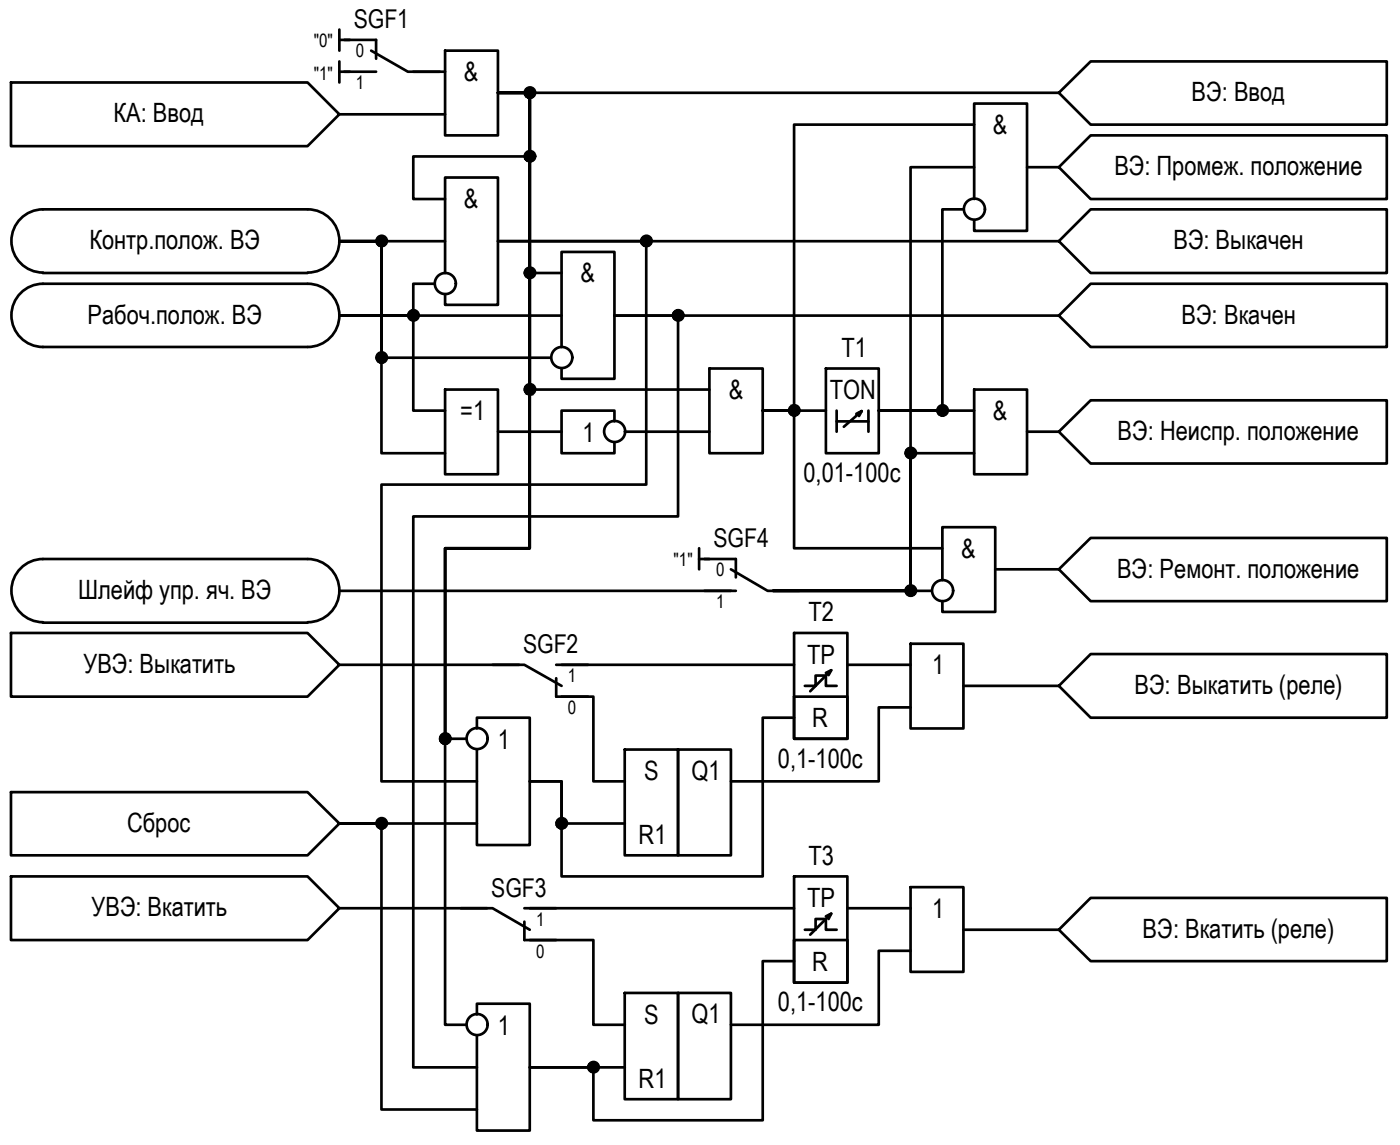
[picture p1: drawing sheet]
<svg xmlns="http://www.w3.org/2000/svg" width="132mm" height="108mm" viewBox="0 0 132 108" stroke-linecap="round" stroke-linejoin="round" font-family="sans-serif">
<!-- layer: 0 -->
<g fill="none" stroke="#000" stroke-width=".25">
<path d="M1 7.8h28.1l3 3-3 3h-28.1zM32.1 2.8v2M32.1 5.8v2M32.1 3.8h.9M32.1 6.8h.9M32.1 10.8h10M39.1 6.8h3M42.1 4.8h5v8h-5zM42.1 18.8h-3v-4h11v-6h-3h3v17h3M91 19.8h-2v19h-6h9.1M92.1 15.8h-6.1v40h-13h13v-13h6.1M92.1 18.8v-9h4.9v12h-4.9v-1"/>
<path d="M92.1 11.8h-17.1v27h-2.9h5.9M97 15.8h3.1M100.1 8.8l3-3h27.9v6h-27.9l-3-3h-53h3v28h16.9M103.1 12.8h27.9v6h-27.9l-3-3zM103.1 19.8h27.9v6h-27.9l-3-3zM1.7 27.9a2.98 2.98 0 0 1 2.3-1.1h25.1a2.98 2.98 0 0 1 3 3 2.98 2.98 0 0 1-3 3h-25a2.98 2.98 0 0 1-2.7-1.7 2.98 2.98 0 0 1 .3-3.2zM4 25.8h25.1M4.1 25.7a2.98 2.98 0 0 1-3-2.9 2.98 2.98 0 0 1 2.9-3h25.1a2.98 2.98 0 0 1 3 3 2.98 2.98 0 0 1-3 2.9M32.1 29.8h7v9h3M32.1 22.8h10M41 26.8h-1.9v3h-7h21M42.1 25.8v-9h5v12h-5v-1"/>
<path d="M42.1 36.8h5v8h-5zM52 33.8h-16v-11h-3.9h3.9v20h6.1M53.1 32.8v-9h5v12h-5v-1M58.1 39.8v-1h-5v4h5v-1M67 34.8h5.1v8h-5.1zM72.1 38.8h2.9v13h14M78 34.8h5v8h-5zM79.1 38.8v2M79.1 39.8h3M80.9 39.1l.5-.3-1.7 1.5M81.4 38.8l-.2 .5M82.1 38.8v2"/>
<path d="M83 38.8h.1M92.1 36.8h4.9v8h-4.9zM100.1 22.8h-53h14v23h-25.1v28h9.1M100.1 29.8h-42h6v19h-25v52h6M103.1 26.8h27.9v6h-27.9l-3-3zM1 59.8h28.1l3 3-3 3h-28.1zM4 58.8h25.1M4.1 58.8a2.98 2.98 0 0 1-3-3 2.98 2.98 0 0 1 2.9-3h25.1a2.98 2.98 0 0 1 3 3 2.98 2.98 0 0 1-3 3M32.1 55.8h37M47.1 40.8h6M59 40.8h8M66.1 51.8v2"/>
<path d="M66.1 52.8h.9M73 55.8h15M75 59.8h5.1v10h-5.1zM89 54.8v-5h5v8h-5v-1M94 53.8h6.1M97 40.8h3.1M100.1 53.8l3-3h27.9v6h-27.9zM100.1 40.8l3-3h27.9v6h-27.9zM1 74.8h28.1l3 3-3 3h-28.1zM32.1 62.8h16.9M44 69.8h-1.9v-18h8v-43h-3h3v43h-8v45h1.9M45.1 68.8v-1h5v12h-5v-9"/>
<path d="M45.1 77.8h-13h3.9v27h9.1M53.1 65.8h3v8h2.9M53.1 62.8h21.9M59 70.8h5.1v10h-5.1zM64.1 70.8h5v10h-5zM75 65.8h5.1v4h-5.1zM75 67.8h-2.9v15h-19v-9h-3h3v4h5.9M76.1 64.8h1v-1h.9v1h1.1M78 63.5l.5-.2-.2 .5M78.5 63.3l-1.9 2M80.1 62.8h5.9M86 60.8h5v8h-5z"/>
<path d="M86 66.8h-3v7h-13.9M91 64.8h9.1M100.1 64.8l3-3h27.9v6h-27.9zM1 82.8h28.1l3 3-3 3h-28.1zM32.1 85.8h13.9M45.1 95.8v-1h5v12h-5v-9M50.1 88.8h6v8h2.9M50.1 85.8h24.9M59 93.8h5.1v10h-5.1zM64.1 93.8h5v10h-5zM75 82.8h5.1v10h-5.1zM75 88.8h5.1v4h-5.1z"/>
<path d="M75 90.8h-2.9v15h-16v-5h-6h8.9M76.1 87.8h1v-1h.9v1h1.1M78 86.5l.5-.2-.2 .5M78.5 86.3l-1.9 2M80.1 85.8h5.9M86 89.8h-3v7h-13.9M86 83.8h5v8h-5zM91 87.8h9.1M103.1 84.8h27.9v6h-27.9l-3-3z"/>
<circle cx="50.1" cy="8.7" r=".49"/>
<circle cx="50.1" cy="14.8" r=".49"/>
<circle cx="92.1" cy="19.7" r=".99"/>
<circle cx="36.1" cy="22.8" r=".49"/>
<circle cx="36.1" cy="33.8" r=".49"/>
<circle cx="39.1" cy="29.8" r=".49"/>
<circle cx="42.1" cy="26.8" r=".99"/>
<circle cx="50.1" cy="25.8" r=".49"/>
<circle cx="50.1" cy="36.8" r=".49"/>
<circle cx="53.1" cy="33.8" r=".99"/>
<circle cx="61.1" cy="22.8" r=".49"/>
<circle cx="64.1" cy="29.8" r=".49"/>
<circle cx="75.1" cy="38.8" r=".49"/>
<circle cx="89.1" cy="38.8" r=".49"/>
<circle cx="58.1" cy="40.7" r=".99"/>
<circle cx="86.1" cy="42.8" r=".49"/>
<circle cx="86.1" cy="55.8" r=".49"/>
<circle cx="89.1" cy="55.8" r=".99"/>
<circle cx="36.1" cy="77.7" r=".49"/>
<circle cx="42.1" cy="69.7" r=".49"/>
<circle cx="45.1" cy="69.7" r=".99"/>
<circle cx="53.1" cy="77.7" r=".49"/>
<circle cx="45.1" cy="96.8" r=".99"/>
<circle cx="56.1" cy="100.8" r=".49"/>
</g>
<path d="M32.5 3.8h3v1.7M32.5 6.8h3M35.1 4.8l3.4 2h3.1M66.6 52.8h2.9v1.7M66.6 55.8h2.9M69.1 53.8l3.4 2h3M46.5 62.8h3.1l3.5 2M52.6 64.1v1.7h3M52.6 62.8h3M43.5 85.8h3l3.6 2M49.6 87v1.8h3M49.6 85.8h3" fill="none" stroke="#000" stroke-width=".25"/>
<!-- layer: 0 -->
<g fill="#000" stroke="#000" stroke-width=".09">
<path d="M49.7 9.1h.7zM49.7 8.4h.7zM49.9 15.3h.3zM49.9 9.3h.3zM50 14.3h.1zM50 8.3h.1zM36 22.3h.1zM36 33.3h.1zM38.9 30.3h.3zM39 29.3h.1zM49.6 36.5h.9zM49.9 26.3h.3z"/>
<path d="M49.9 37.3h.3zM50 25.3h.1zM50 36.3h.1zM60.8 22.4h.6zM60.9 23.3h.3zM61 22.3h.1zM63.9 30.3h.3zM64 29.3h.1zM75 39.3h.2zM75 38.3h.1zM89 38.3h.1zM85.7 55.5h.7z"/>
<path d="M86 56.3h.2zM86 43.3h.2zM86 55.3h.1zM86 42.3h.1zM36 77.3h.1zM41.7 70.1h.7zM41.9 70.3h.3zM42 69.3h.1zM52.8 77.4h.6zM52.9 78.3h.3zM52.9 77.3h.3zM53 77.3h.1z"/>
<path d="M55.9 101.3h.3zM56 100.3h.1z"/>
<path d="M49.9 15.3h.2zM50 15.3h.1z"/>
<path d="M49.9 9.3h.2zM50 9.3h.1z"/>
<path d="M50 14.3h.2zM49.9 14.3h.3z"/>
<path d="M50 8.3h.2zM49.9 8.3h.3z"/>
<path d="M49.9 14.3h.3zM49.9 14.3h.3z"/>
<path d="M49.9 8.3h.3zM49.9 8.3h.3z"/>
<path d="M49.9 14.3h.4zM49.8 14.3h.5z"/>
<path d="M49.9 15.2h.3zM49.9 15.2l.3 .1z"/>
<path d="M49.9 8.3h.4zM49.8 8.3h.5z"/>
<path d="M49.9 9.3h.3zM49.9 9.3h.3z"/>
<path d="M49.8 14.3l.5 .1zM49.8 14.3l.5 .1z"/>
<path d="M49.8 15.2h.5zM49.8 15.2h.4z"/>
<path d="M49.8 8.3h.5zM49.8 8.3h.5z"/>
<path d="M49.8 9.2h.5zM49.8 9.2l.4 .1z"/>
<path d="M49.8 14.4h.6zM49.8 14.4h.6z"/>
<path d="M49.8 15.2h.5zM49.8 15.2h.5z"/>
<path d="M49.8 8.3l.6 .1zM49.8 8.3l.6 .1z"/>
<path d="M49.8 9.2h.5zM49.8 9.2h.5z"/>
<path d="M49.8 14.4h.6zM49.7 14.4h.7z"/>
<path d="M49.8 15.2h.6zM49.8 15.2h.5z"/>
<path d="M49.8 8.4h.6zM49.8 8.4h.6zM49.7 8.4h.7z"/>
<path d="M49.8 9.2h.6zM49.8 9.2h.5z"/>
<path d="M49.7 14.4h.7zM49.7 14.4h.7z"/>
<path d="M49.7 14.4l.7 .1zM49.7 14.4l.7 .1z"/>
<path d="M49.7 15.1h.7zM49.7 15.1h.7z"/>
<path d="M49.7 15.1l.7 .1zM49.7 15.1l.7 .1z"/>
<path d="M49.7 15.2h.7zM49.7 15.2h.7z"/>
<path d="M49.7 8.4l.7 .1zM49.7 8.4l.7 .1z"/>
<path d="M49.7 9.1h.7zM49.7 9.1l.7 .1z"/>
<path d="M49.7 14.5h.8zM49.7 14.5h.8z"/>
<path d="M49.7 8.5h.8zM49.7 8.5h.8z"/>
<path d="M49.7 9.1h.7zM49.7 9.1h.7zM49.7 9.1h.7z"/>
<path d="M49.6 14.5l.9 .1zM49.6 14.5l.9 .1z"/>
<path d="M49.6 14.6h.9zM49.6 14.6h.9z"/>
<path d="M49.6 15l.9 .1zM49.6 15l.9 .1z"/>
<path d="M49.6 15.1h.9zM49.6 15.1h.8z"/>
<path d="M49.6 8.5l.9 .1zM49.6 8.5l.9 .1z"/>
<path d="M49.6 8.6h.9zM49.6 8.6h.9z"/>
<path d="M49.6 9l.9 .1zM49.6 9l.9 .1z"/>
<path d="M49.6 9.1h.9zM49.6 9.1h.8z"/>
<path d="M49.6 14.6h.9zM49.6 14.6h.9z"/>
<path d="M49.6 14.6l.9 .1zM49.6 14.7h.9z"/>
<path d="M49.6 14.7h1zM49.6 14.7h1z"/>
<path d="M49.6 14.9h.9zM49.6 14.9h.9h-.9z"/>
<path d="M49.6 14.9l.9 .1zM49.6 14.9l.9 .1z"/>
<path d="M49.6 15h.9zM49.6 15h.9z"/>
<path d="M49.6 8.6h.9zM49.6 8.6h.9z"/>
<path d="M49.6 8.6l.9 .1zM49.6 8.7h.9z"/>
<path d="M49.6 8.7h1zM49.6 8.7h1z"/>
<path d="M49.6 8.9h.9zM49.6 8.9h.9z"/>
<path d="M49.6 8.9l.9 .1zM49.6 8.9l.9 .1z"/>
<path d="M49.6 9h.9zM49.6 9h.9z"/>
<path d="M49.6 14.7l1 .1zM49.6 14.7l1 .1z"/>
<path d="M49.6 14.8h1zM49.6 14.8h1z"/>
<path d="M49.6 14.8h1zM49.6 14.8l.9 .1z"/>
<path d="M49.6 8.7l1 .1zM49.6 8.7l1 .1z"/>
<path d="M49.6 8.8h1zM49.6 8.8h1h-1z"/>
<path d="M49.6 8.8h1zM49.6 8.8l.9 .1z"/>
<path d="M36 23.3h.1zM36 23.3h.1zM36 23.3h.2z"/>
<path d="M36 34.3h.1zM36 34.3h.1zM36 34.3h.2z"/>
<path d="M36 33.3h.2zM36 33.3h.2z"/>
<path d="M36 22.3h.2zM36 22.3h.2z"/>
<path d="M36 22.3h.2zM35.9 22.3h.3z"/>
<path d="M36 33.3h.2zM35.9 33.3h.3z"/>
<path d="M35.9 22.3h.4zM35.8 22.3h.5z"/>
<path d="M35.9 23.2h.3zM35.9 23.2l.3 .1z"/>
<path d="M35.9 33.3h.4zM35.8 33.3h.5z"/>
<path d="M35.9 34.2h.3zM35.9 34.2l.3 .1z"/>
<path d="M35.8 22.3l.5 .1zM35.8 22.3l.5 .1z"/>
<path d="M35.8 23.2h.5zM35.8 23.2h.4z"/>
<path d="M35.8 33.3l.5 .1zM35.8 33.3l.5 .1z"/>
<path d="M35.8 34.2h.5zM35.8 34.2h.4z"/>
<path d="M35.8 22.4h.5zM35.8 22.4h.5z"/>
<path d="M35.8 23.2h.5zM35.8 23.2h.5z"/>
<path d="M35.8 33.4h.5zM35.8 33.4h.5z"/>
<path d="M35.8 34.2h.5zM35.8 34.2h.5z"/>
<path d="M35.8 22.4h.6zM35.7 22.4h.7z"/>
<path d="M35.8 23.2h.5zM35.8 23.2h.5z"/>
<path d="M35.8 33.4h.6zM35.8 33.4h.6z"/>
<path d="M35.8 34.2h.5zM35.8 34.2h.5z"/>
<path d="M35.7 22.4h.7zM35.7 22.4h.7z"/>
<path d="M35.7 23.2h.7zM35.7 23.2h.6z"/>
<path d="M35.7 33.4h.7zM35.7 33.4h.7z"/>
<path d="M35.7 34.2h.7zM35.7 34.2h.6z"/>
<path d="M35.7 22.4l.7 .1zM35.7 22.4l.7 .1z"/>
<path d="M35.7 22.5h.8zM35.7 22.5h.8z"/>
<path d="M35.7 23.1h.7zM35.7 23.1h.7z"/>
<path d="M35.7 23.1h.7zM35.7 23.1l.7 .1z"/>
<path d="M35.7 33.4l.7 .1zM35.7 33.4l.7 .1z"/>
<path d="M35.7 33.5h.8zM35.7 33.5h.8z"/>
<path d="M35.7 34.1h.7zM35.7 34.1h.7z"/>
<path d="M35.7 34.1h.7zM35.7 34.1l.7 .1z"/>
<path d="M35.6 22.5l.9 .1zM35.6 22.5l.9 .1z"/>
<path d="M35.6 23.1h.9zM35.6 23.1h.8z"/>
<path d="M35.6 33.5l.9 .1zM35.6 33.5l.9 .1z"/>
<path d="M35.6 34h.9zM35.6 34l.8 .1z"/>
<path d="M35.6 22.6h.9zM35.6 22.6h.9z"/>
<path d="M35.6 22.6h.9zM35.6 22.6h.9z"/>
<path d="M35.6 22.6l1 .1zM35.6 22.6l1 .1z"/>
<path d="M35.6 22.9l.9 .1zM35.6 22.9l.9 .1z"/>
<path d="M35.6 23h.9zM35.6 23h.9z"/>
<path d="M35.6 23h.9zM35.6 23l.9 .1z"/>
<path d="M35.6 33.6h.9zM35.6 33.6h.9z"/>
<path d="M35.6 33.6l.9 .1zM35.6 33.6l.9 .1z"/>
<path d="M35.6 33.7h1zM35.6 33.7h1z"/>
<path d="M35.6 33.9l.9 .1zM35.6 33.9l.9 .1z"/>
<path d="M35.6 34h.9zM35.6 34h.9z"/>
<path d="M35.6 34h.9zM35.6 34h.9z"/>
<path d="M35.6 22.7h1zM35.6 22.7h1z"/>
<path d="M35.5 22.7l1.1 .1zM35.5 22.7l1.1 .1z"/>
<path d="M35.5 22.8h1.1zM35.5 22.8h1.1z"/>
<path d="M35.5 22.8l1.1 .1zM35.5 22.8l1.1 .1z"/>
<path d="M35.6 22.9h.9h.1zM35.6 22.9h.9h-.9z"/>
<path d="M35.6 33.7h1zM35.6 33.7h1z"/>
<path d="M35.5 33.7l1.1 .1zM35.5 33.7l1.1 .1z"/>
<path d="M35.5 33.8h1.1zM35.5 33.8h1.1z"/>
<path d="M35.5 33.8l1.1 .1zM35.5 33.8l1.1 .1z"/>
<path d="M35.6 33.9h1zM35.6 33.9h.9z"/>
<path d="M39 29.3h.2zM38.9 29.3h.3z"/>
<path d="M39 30.3h.1zM38.9 30.3h.2z"/>
<path d="M38.9 29.3h.3zM38.9 29.3h.3z"/>
<path d="M38.9 29.3h.4zM38.9 29.3h.4z"/>
<path d="M38.9 30.3h.3zM38.9 30.3h.3z"/>
<path d="M38.8 29.3h.5zM38.8 29.3h.5z"/>
<path d="M38.8 30.2h.5zM38.8 30.2l.4 .1z"/>
<path d="M38.8 29.3l.5 .1zM38.8 29.4h.5z"/>
<path d="M38.8 30.2h.5zM38.8 30.2h.5z"/>
<path d="M38.8 29.4h.6zM38.8 29.4h.6z"/>
<path d="M38.8 30.2h.5zM38.8 30.2h.5z"/>
<path d="M38.7 30.1h.7zM38.7 30.1h.7z"/>
<path d="M38.7 30.1h.7zM38.7 30.1l.6 .1z"/>
<path d="M38.7 29.4h.7zM38.7 29.4h.7z"/>
<path d="M38.7 29.4l.7 .1zM38.7 29.4l.7 .1z"/>
<path d="M38.7 29.5h.8zM38.7 29.5h.8z"/>
<path d="M38.7 30.1h.7zM38.7 30.1h.7z"/>
<path d="M38.6 29.5h.9zM38.6 29.5h.9z"/>
<path d="M38.6 29.5l.9 .1zM38.6 29.5l.9 .1z"/>
<path d="M38.6 30l.9 .1zM38.6 30l.9 .1z"/>
<path d="M38.6 30.1h.9zM38.6 30.1h.8z"/>
<path d="M38.6 29.6h.9zM38.6 29.6h.9z"/>
<path d="M38.6 29.6l1 .1zM38.6 29.6l1 .1z"/>
<path d="M38.6 29.9l.9 .1zM38.6 29.9l.9 .1z"/>
<path d="M38.6 30h.9zM38.6 30h.9z"/>
<path d="M38.5 29.7h1.1zM38.5 29.7h1.1z"/>
<path d="M38.5 29.7l1.1 .1v-.1zM38.5 29.7l1.1 .1h-1.1z"/>
<path d="M38.5 29.8h1.1zM38.5 29.8h1.1z"/>
<path d="M38.5 29.8l1.1 .1zM38.5 29.8l1.1 .1z"/>
<path d="M38.5 29.9h1.1zM38.5 29.9h1z"/>
<path d="M49.9 26.3h.2zM50 26.3h.1z"/>
<path d="M49.9 37.3h.2zM50 37.3h.1z"/>
<path d="M50 25.3h.2zM50 25.3h.2z"/>
<path d="M50 36.3h.2zM49.9 36.3h.3z"/>
<path d="M49.9 25.3h.3zM49.9 25.3h.3z"/>
<path d="M49.9 36.3h.3zM49.9 36.3h.3z"/>
<path d="M49.9 25.3h.4zM49.8 25.3h.5z"/>
<path d="M49.9 26.2h.3zM49.9 26.2l.3 .1z"/>
<path d="M49.9 36.3h.4zM49.8 36.3h.5z"/>
<path d="M49.9 37.3h.3zM49.9 37.3h.3z"/>
<path d="M49.8 25.3l.5 .1zM49.8 25.3l.5 .1z"/>
<path d="M49.8 26.2h.5zM49.8 26.2h.4z"/>
<path d="M49.8 36.3l.5 .1zM49.8 36.3l.5 .1z"/>
<path d="M49.8 37.3h.5zM49.8 37.3h.4z"/>
<path d="M49.8 25.4h.6zM49.8 25.4h.6z"/>
<path d="M49.8 26.2h.5zM49.8 26.2h.5z"/>
<path d="M49.8 36.4h.6zM49.8 36.4h.6z"/>
<path d="M49.8 37.2h.5zM49.8 37.2l.5 .1z"/>
<path d="M49.8 25.4h.6zM49.8 25.4h.6z"/>
<path d="M49.8 26.2h.6zM49.8 26.2h.5z"/>
<path d="M49.8 36.4h.6zM49.8 36.4h.6z"/>
<path d="M49.8 37.2h.6zM49.8 37.2h.5z"/>
<path d="M49.7 25.4h.7zM49.7 25.4h.7z"/>
<path d="M49.7 25.4l.7 .1zM49.7 25.4l.7 .1z"/>
<path d="M49.7 26.1l.7 .1zM49.7 26.1l.7 .1z"/>
<path d="M49.7 26.2h.7zM49.7 26.2h.7z"/>
<path d="M49.7 36.4h.7zM49.7 36.4h.7z"/>
<path d="M49.7 36.4l.7 .1zM49.7 36.4l.7 .1z"/>
<path d="M49.7 37.1l.7 .1zM49.7 37.1l.7 .1z"/>
<path d="M49.7 37.2h.7zM49.7 37.2h.7z"/>
<path d="M49.7 25.5h.8zM49.7 25.5h.8z"/>
<path d="M49.7 26.1h.7zM49.7 26.1h.7z"/>
<path d="M49.7 36.5h.8zM49.7 36.5h.8zM49.6 36.5h.9z"/>
<path d="M49.7 37.1h.7zM49.7 37.1h.7z"/>
<path d="M49.6 25.5l.9 .1zM49.6 25.5l.9 .1z"/>
<path d="M49.6 25.6h.9zM49.6 25.6h.9z"/>
<path d="M49.6 26h.9zM49.6 26h.9z"/>
<path d="M49.6 26h.9zM49.6 26l.8 .1z"/>
<path d="M49.6 36.5l.9 .1v-.1zM49.6 36.5l.9 .1h-.9z"/>
<path d="M49.6 37h.9zM49.6 37h.9z"/>
<path d="M49.6 37h.9zM49.6 37l.8 .1z"/>
<path d="M49.6 25.6l.9 .1zM49.6 25.6l.9 .1z"/>
<path d="M49.6 25.7h.9zM49.6 25.7h.9z"/>
<path d="M49.6 25.7h1zM49.6 25.7h1z"/>
<path d="M49.6 25.9h.9zM49.6 25.9h.9z"/>
<path d="M49.6 25.9l.9 .1zM49.6 25.9l.9 .1z"/>
<path d="M49.6 26h.9zM49.6 26h.9z"/>
<path d="M49.6 36.6l.9 .1zM49.6 36.6l.9 .1z"/>
<path d="M49.6 36.7h.9zM49.6 36.7h.9z"/>
<path d="M49.6 36.7h1zM49.6 36.7h1z"/>
<path d="M49.6 36.9h.9zM49.6 36.9h.9z"/>
<path d="M49.6 36.9l.9 .1zM49.6 36.9l.9 .1z"/>
<path d="M49.6 37h.9zM49.6 37h.9z"/>
<path d="M49.6 25.7l1 .1zM49.6 25.7l1 .1z"/>
<path d="M49.6 25.8h1zM49.6 25.8h1z"/>
<path d="M49.6 25.8h1zM49.6 25.8l.9 .1z"/>
<path d="M49.6 36.7l1 .1zM49.6 36.7l1 .1z"/>
<path d="M49.6 36.8h1zM49.6 36.8h1z"/>
<path d="M49.6 36.8h1zM49.6 36.8l.9 .1z"/>
<path d="M60.9 23.3h.2zM61 23.3h.1z"/>
<path d="M61 22.3h.2zM60.9 22.3h.3z"/>
<path d="M60.9 22.3h.3zM60.9 22.3h.3z"/>
<path d="M60.9 22.3h.4zM60.9 22.3h.4z"/>
<path d="M60.9 23.2h.3zM60.9 23.2l.3 .1z"/>
<path d="M60.9 22.3l.4 .1zM60.9 22.3l.4 .1z"/>
<path d="M60.8 22.4h.6zM60.8 22.4h.6zM60.7 22.4h.7z"/>
<path d="M60.8 23.2h.5zM60.8 23.2h.5z"/>
<path d="M60.9 23.2h.4zM60.9 23.2h.3z"/>
<path d="M60.7 22.4h.7zM60.7 22.4h.7z"/>
<path d="M60.7 23.2h.7zM60.7 23.2h.7z"/>
<path d="M60.8 23.2h.6zM60.8 23.2h.5z"/>
<path d="M60.7 22.4l.7 .1zM60.6 22.5h.8z"/>
<path d="M60.7 23.1h.7zM60.7 23.1l.7 .1z"/>
<path d="M60.6 22.5h.9zM60.6 22.5h.9z"/>
<path d="M60.6 23.1h.8zM60.6 23.1h.9z"/>
<path d="M60.6 23.1h.8zM60.6 23.1h.8z"/>
<path d="M60.6 22.5l.9 .1zM60.6 22.5l.9 .1z"/>
<path d="M60.6 22.6h.9zM60.6 22.6h.9z"/>
<path d="M60.6 23l.9 .1zM60.6 23l.9 .1z"/>
<path d="M60.6 22.6h.9zM60.6 22.6h.9z"/>
<path d="M60.6 22.6l.9 .1zM60.6 22.6l.9 .1z"/>
<path d="M60.6 22.7h.9zM60.6 22.7h.9z"/>
<path d="M60.6 22.7l1 .1zM60.6 22.7l1 .1z"/>
<path d="M60.6 22.8l.9 .1zM60.6 22.8l.9 .1z"/>
<path d="M60.6 22.9h.9zM60.6 22.9h.9h-.9z"/>
<path d="M60.6 22.9l.9 .1zM60.6 22.9l.9 .1z"/>
<path d="M60.6 23h.9zM60.6 23h.9z"/>
<path d="M60.6 22.8h1zM60.6 22.8h.9z"/>
<path d="M63.9 30.3h.2zM64 30.3h.1z"/>
<path d="M64 29.3h.2zM63.9 29.3h.3z"/>
<path d="M63.9 29.3h.3zM63.9 29.3h.3z"/>
<path d="M63.9 29.3h.3zM63.9 29.3h.3z"/>
<path d="M63.9 30.3h.3zM63.9 30.3h.3z"/>
<path d="M63.9 29.3h.4zM63.8 29.3h.5z"/>
<path d="M63.9 30.2h.3zM63.9 30.2l.3 .1z"/>
<path d="M63.8 29.3l.5 .1zM63.8 29.3l.5 .1z"/>
<path d="M63.8 30.2h.5zM63.8 30.2h.4z"/>
<path d="M63.8 29.4h.6zM63.8 29.4h.6z"/>
<path d="M63.8 30.2h.5zM63.8 30.2h.5z"/>
<path d="M63.7 29.4h.7zM63.7 29.4h.7z"/>
<path d="M63.7 30.1h.7zM63.7 30.1l.6 .1z"/>
<path d="M63.7 29.4l.8 .1zM63.7 29.4l.8 .1z"/>
<path d="M63.7 30.1h.7zM63.7 30.1h.7z"/>
<path d="M63.6 29.5h.9zM63.6 29.5h.9z"/>
<path d="M63.6 29.5h.9zM63.6 29.5h.9z"/>
<path d="M63.6 30.1h.9zM63.6 30.1h.9z"/>
<path d="M63.6 30.1h.9zM63.6 30.1h.8z"/>
<path d="M63.6 29.5l.9 .1zM63.6 29.5l.9 .1z"/>
<path d="M63.6 30h.9zM63.6 30l.9 .1z"/>
<path d="M63.6 29.6h.9zM63.6 29.6h.9z"/>
<path d="M63.6 29.6l.9 .1zM63.6 29.6l.9 .1z"/>
<path d="M63.6 29.7h.9zM63.6 29.7h.9z"/>
<path d="M63.6 29.7l.9 .1v-.1zM63.6 29.7l.9 .1h-.9z"/>
<path d="M63.6 29.8h.9zM63.6 29.8h.9z"/>
<path d="M63.6 29.8l.9 .1zM63.6 29.8l.9 .1z"/>
<path d="M63.6 29.9h.9zM63.6 29.9h.9z"/>
<path d="M63.6 29.9l.9 .1zM63.6 29.9l.9 .1z"/>
<path d="M63.6 30h.9zM63.6 30h.9z"/>
<path d="M75 39.3h.1zM75 39.3h.1z"/>
<path d="M75 38.3h.2zM75 38.3h.2z"/>
<path d="M75 38.3h.2zM74.9 38.3h.3z"/>
<path d="M74.9 38.3h.3zM74.9 38.3h.3z"/>
<path d="M74.9 39.2h.3zM74.9 39.2l.3 .1z"/>
<path d="M74.9 38.3l.4 .1zM74.8 38.4h.5z"/>
<path d="M74.9 39.2h.3zM74.9 39.2h.3z"/>
<path d="M74.8 38.4h.5zM74.8 38.4h.5z"/>
<path d="M74.8 39.2h.5zM74.8 39.2h.5z"/>
<path d="M74.8 39.2h.5zM74.8 39.2h.4z"/>
<path d="M74.8 38.4h.6zM74.7 38.4h.7z"/>
<path d="M74.7 38.4h.7zM74.7 38.4h.7z"/>
<path d="M74.7 39.2h.7zM74.7 39.2h.6z"/>
<path d="M74.7 38.4l.8 .1zM74.7 38.4l.8 .1z"/>
<path d="M74.7 39.1h.7zM74.7 39.1l.7 .1z"/>
<path d="M74.7 38.5h.8zM74.7 38.5h.8z"/>
<path d="M74.7 38.5l.8 .1zM74.6 38.6h.9z"/>
<path d="M74.7 39.1h.8zM74.7 39.1h.7z"/>
<path d="M74.6 38.6h.9zM74.6 38.6h.9z"/>
<path d="M74.6 38.6l.9 .1zM74.6 38.6l.9 .1z"/>
<path d="M74.6 39h.9zM74.6 39h.9z"/>
<path d="M74.6 39h.9zM74.6 39l.9 .1zM74.7 39.1h.8zM74.7 39.1h.8z"/>
<path d="M74.6 38.7h.9zM74.6 38.7h.9z"/>
<path d="M74.6 38.7h.9zM74.6 38.7h.9z"/>
<path d="M74.6 38.7l.9 .1zM74.6 38.7l.9 .1z"/>
<path d="M74.6 38.8h.9zM74.6 38.8h.9z"/>
<path d="M74.6 38.8l.9 .1zM74.6 38.8l.9 .1z"/>
<path d="M74.6 38.9h.9zM74.6 38.9h.9z"/>
<path d="M74.6 38.9l.9 .1v-.1zM74.6 38.9l.9 .1h-.9z"/>
<path d="M89 39.3h.1zM89 39.3h.1zM89 39.3h.2z"/>
<path d="M89 38.3h.2zM89 38.3h.2z"/>
<path d="M89 38.3h.2zM88.9 38.3h.3z"/>
<path d="M88.9 38.3h.4zM88.8 38.3h.5z"/>
<path d="M88.9 39.2h.3zM88.9 39.2l.3 .1z"/>
<path d="M88.8 38.3l.5 .1zM88.8 38.3l.5 .1z"/>
<path d="M88.8 39.2h.5zM88.8 39.2h.4z"/>
<path d="M88.8 38.4h.5zM88.8 38.4h.5z"/>
<path d="M88.8 39.2h.5zM88.8 39.2h.5z"/>
<path d="M88.8 38.4h.6zM88.7 38.4h.7z"/>
<path d="M88.8 39.2h.5zM88.8 39.2h.5z"/>
<path d="M88.7 38.4h.7zM88.7 38.4h.7z"/>
<path d="M88.7 39.2h.7zM88.7 39.2h.6z"/>
<path d="M88.7 38.4l.7 .1zM88.7 38.4l.7 .1z"/>
<path d="M88.7 38.5h.8zM88.7 38.5h.8z"/>
<path d="M88.7 39.1h.7zM88.7 39.1h.7z"/>
<path d="M88.7 39.1h.7zM88.7 39.1l.7 .1z"/>
<path d="M88.6 38.5l.9 .1zM88.6 38.5l.9 .1z"/>
<path d="M88.6 39.1h.9zM88.6 39.1h.8z"/>
<path d="M88.6 38.6h.9zM88.6 38.6h.9z"/>
<path d="M88.6 38.6l.9 .1zM88.6 38.6l.9 .1z"/>
<path d="M88.6 38.7h1zM88.6 38.7h1z"/>
<path d="M88.6 38.9l.9 .1v-.1zM88.6 38.9l.9 .1h-.9z"/>
<path d="M88.6 39h.9zM88.6 39h.9z"/>
<path d="M88.6 39h.9zM88.6 39l.9 .1z"/>
<path d="M88.6 38.7h1zM88.6 38.7h1z"/>
<path d="M88.5 38.7l1.1 .1zM88.5 38.7l1.1 .1z"/>
<path d="M88.5 38.8h1.1zM88.5 38.8h1.1z"/>
<path d="M88.5 38.8l1.1 .1zM88.5 38.8l1.1 .1z"/>
<path d="M88.6 38.9h1zM88.6 38.9h.9z"/>
<path d="M86 56.3h.1zM86 56.3h.1z"/>
<path d="M86 43.3h.1zM86 43.3h.1z"/>
<path d="M86 55.3h.2zM86 55.3h.2z"/>
<path d="M86 42.3h.2zM86 42.3h.2z"/>
<path d="M86 55.3h.2zM85.9 55.3h.3z"/>
<path d="M86 42.3h.2zM85.9 42.3h.3z"/>
<path d="M85.9 55.3h.4zM85.8 55.3h.5z"/>
<path d="M85.9 56.3h.3zM85.9 56.3h.3z"/>
<path d="M85.9 42.3h.4zM85.9 42.3h.4z"/>
<path d="M85.9 43.3h.3zM85.9 43.3h.3z"/>
<path d="M85.8 55.3h.5zM85.8 55.3h.5z"/>
<path d="M85.8 56.2h.5zM85.8 56.2l.4 .1z"/>
<path d="M85.8 42.3h.5zM85.8 42.3h.5z"/>
<path d="M85.8 43.2h.5zM85.8 43.2l.4 .1z"/>
<path d="M85.8 55.3l.5 .1zM85.7 55.4h.6z"/>
<path d="M85.8 56.2h.5zM85.8 56.2h.5z"/>
<path d="M85.8 42.3l.5 .1zM85.7 42.4h.6z"/>
<path d="M85.8 43.2h.5zM85.8 43.2h.5z"/>
<path d="M85.7 55.4h.7zM85.7 55.4h.7z"/>
<path d="M85.7 56.2h.6zM85.7 56.2h.6z"/>
<path d="M85.7 42.4h.7zM85.7 42.4h.7z"/>
<path d="M85.7 43.2h.6zM85.7 43.2h.6z"/>
<path d="M85.7 55.4l.7 .1zM85.7 55.4l.7 .1zM85.7 55.5h.7z"/>
<path d="M85.7 56.2h.7zM85.7 56.2h.6z"/>
<path d="M85.7 43.2h.7zM85.7 43.2h.6z"/>
<path d="M85.7 55.5h.8zM85.7 55.5h.8z"/>
<path d="M85.7 56.1h.7zM85.7 56.1h.7z"/>
<path d="M85.7 56.1h.7zM85.7 56.1l.7 .1z"/>
<path d="M85.7 42.4h.7zM85.7 42.4h.7z"/>
<path d="M85.7 42.4l.7 .1zM85.7 42.4l.7 .1z"/>
<path d="M85.7 42.5h.8zM85.7 42.5h.8z"/>
<path d="M85.7 43.1h.7zM85.7 43.1h.7z"/>
<path d="M85.7 43.1h.7zM85.7 43.1l.7 .1z"/>
<path d="M85.6 55.5h.9zM85.6 55.5h.9z"/>
<path d="M85.6 56h.9zM85.6 56l.8 .1z"/>
<path d="M85.6 42.5h.9zM85.6 42.5h.9z"/>
<path d="M85.6 43.1h.9zM85.6 43.1h.8z"/>
<path d="M85.6 55.5l.9 .1zM85.6 55.5l.9 .1z"/>
<path d="M85.6 55.6h1zM85.6 55.6h1z"/>
<path d="M85.6 56h.9zM85.6 56h.9z"/>
<path d="M85.6 56h.9zM85.6 56h.9z"/>
<path d="M85.6 42.5l.9 .1zM85.6 42.5l.9 .1z"/>
<path d="M85.6 42.6h1zM85.6 42.6h1z"/>
<path d="M85.6 43h.9zM85.6 43h.9z"/>
<path d="M85.6 43h.9zM85.6 43l.9 .1z"/>
<path d="M85.6 55.6l1 .1zM85.6 55.6l1 .1z"/>
<path d="M85.6 55.7l1 .1v-.1zM85.6 55.7l1 .1h-1.1z"/>
<path d="M85.5 55.8h1.1zM85.5 55.8h1.1z"/>
<path d="M85.5 55.8h1.1zM85.5 55.8h1.1z"/>
<path d="M85.5 55.8l1.1 .1zM85.5 55.8l1.1 .1z"/>
<path d="M85.6 55.9h1zM85.6 55.9h1z"/>
<path d="M85.6 55.9h1zM85.6 55.9l.9 .1z"/>
<path d="M85.6 42.6l1 .1zM85.6 42.6l1 .1z"/>
<path d="M85.6 42.7l1 .1v-.1zM85.6 42.7l1 .1h-1.1z"/>
<path d="M85.5 42.8h1.1zM85.5 42.8h1.1z"/>
<path d="M85.5 42.8h1.1zM85.5 42.8h1.1z"/>
<path d="M85.5 42.8l1.1 .1zM85.5 42.8l1.1 .1z"/>
<path d="M85.6 42.9h1zM85.6 42.9h1z"/>
<path d="M85.6 42.9h1zM85.6 42.9l.9 .1z"/>
<path d="M36 78.3h.1zM36 78.3h.1zM36 78.3h.2z"/>
<path d="M36 77.3h.2zM36 77.3h.2z"/>
<path d="M36 77.3h.2zM35.9 77.3h.3z"/>
<path d="M35.9 77.3h.4zM35.9 77.3h.4z"/>
<path d="M35.9 78.3h.3zM35.9 78.3h.3z"/>
<path d="M35.8 77.3h.5zM35.8 77.3h.5z"/>
<path d="M35.8 78.2h.5zM35.8 78.2l.4 .1z"/>
<path d="M35.8 77.3l.5 .1zM35.8 77.3l.5 .1z"/>
<path d="M35.8 78.2h.5zM35.8 78.2h.5z"/>
<path d="M35.8 77.4h.6zM35.7 77.4h.7z"/>
<path d="M35.8 78.2h.5zM35.8 78.2h.5z"/>
<path d="M35.7 77.4h.7zM35.7 77.4h.7z"/>
<path d="M35.7 78.1h.7zM35.7 78.1h.7z"/>
<path d="M35.7 78.1h.7zM35.7 78.1l.6 .1z"/>
<path d="M35.7 77.4l.7 .1zM35.7 77.4l.7 .1z"/>
<path d="M35.7 77.5h.8zM35.7 77.5h.8z"/>
<path d="M35.7 78.1h.7zM35.7 78.1h.7z"/>
<path d="M35.6 77.5l.9 .1zM35.6 77.5l.9 .1z"/>
<path d="M35.6 78.1h.9zM35.6 78.1h.8z"/>
<path d="M35.6 77.6h.9zM35.6 77.6h.9z"/>
<path d="M35.6 77.6h.9zM35.6 77.6h.9z"/>
<path d="M35.6 77.6l1 .1zM35.6 77.6l1 .1z"/>
<path d="M35.6 77.9l.9 .1zM35.6 77.9l.9 .1z"/>
<path d="M35.6 78h.9zM35.6 78h.9z"/>
<path d="M35.6 78h.9zM35.6 78l.9 .1z"/>
<path d="M35.6 77.7h1zM35.6 77.7h1z"/>
<path d="M35.5 77.7l1.1 .1zM35.5 77.7l1.1 .1z"/>
<path d="M35.5 77.8h1.1zM35.5 77.8h1.1z"/>
<path d="M35.5 77.8l1.1 .1v-.1zM35.5 77.8l1.1 .1h-1z"/>
<path d="M35.6 77.9h1zM35.6 77.9h.9z"/>
<path d="M41.9 70.3h.2zM42 70.3h.1z"/>
<path d="M42 69.3h.2zM41.9 69.3h.3z"/>
<path d="M41.9 69.3h.3zM41.9 69.3h.3z"/>
<path d="M41.9 69.3h.4zM41.9 69.3h.4z"/>
<path d="M41.9 70.3h.3zM41.9 70.3h.3z"/>
<path d="M41.8 69.3h.5zM41.8 69.3h.5z"/>
<path d="M41.8 70.2h.5zM41.8 70.2l.4 .1z"/>
<path d="M41.8 69.3l.6 .1zM41.8 69.3l.6 .1z"/>
<path d="M41.8 70.2h.5zM41.8 70.2h.5z"/>
<path d="M41.8 69.4h.6zM41.7 69.4h.7z"/>
<path d="M41.8 70.2h.6zM41.8 70.2h.5z"/>
<path d="M41.7 69.4h.7zM41.7 69.4h.7z"/>
<path d="M41.7 69.4l.7 .1zM41.7 69.4l.7 .1z"/>
<path d="M41.7 70.1h.7zM41.7 70.1l.7 .1z"/>
<path d="M41.7 69.5h.8zM41.7 69.5h.8z"/>
<path d="M41.7 70.1h.7zM41.7 70.1h.7zM41.7 70.1h.7z"/>
<path d="M41.6 69.5l.9 .1zM41.6 69.6h.9z"/>
<path d="M41.6 69.6h.9zM41.6 69.6h.9z"/>
<path d="M41.6 70l.9 .1zM41.6 70l.9 .1z"/>
<path d="M41.6 70.1h.9zM41.6 70.1h.8z"/>
<path d="M41.6 69.6h.9zM41.6 69.6h.9z"/>
<path d="M41.6 69.6l.9 .1zM41.6 69.6l.9 .1z"/>
<path d="M41.6 69.7h1zM41.6 69.7h1z"/>
<path d="M41.6 69.9h.9zM41.6 69.9h.9z"/>
<path d="M41.6 69.9l.9 .1zM41.6 69.9l.9 .1z"/>
<path d="M41.6 70h.9zM41.6 70h.9z"/>
<path d="M41.6 69.7l1 .1zM41.6 69.7l1 .1z"/>
<path d="M41.6 69.8l1 .1v-.1zM41.6 69.8l1 .1h-1z"/>
<path d="M41.6 69.9h1zM41.6 69.9h.9z"/>
<path d="M52.9 78.3h.2zM53 78.3h.1z"/>
<path d="M53 77.3h.2zM52.9 77.3h.3zM52.9 77.3h.3z"/>
<path d="M52.9 77.3h.4zM52.9 77.3h.4z"/>
<path d="M52.9 77.3h.4zM52.8 77.3h.5z"/>
<path d="M52.9 78.2h.4zM52.9 78.2l.3 .1zM52.9 78.3h.3z"/>
<path d="M52.8 77.3l.6 .1zM52.8 77.3l.6 .1zM52.7 77.4h.7z"/>
<path d="M52.8 78.2h.5zM52.8 78.2h.5z"/>
<path d="M52.7 77.4h.7zM52.7 77.4h.7z"/>
<path d="M52.7 78.1l.7 .1zM52.7 78.1l.7 .1z"/>
<path d="M52.8 78.2h.6zM52.8 78.2h.5z"/>
<path d="M52.7 77.4l.7 .1zM52.7 77.4l.7 .1z"/>
<path d="M52.7 78.1h.7zM52.7 78.1h.7z"/>
<path d="M52.6 77.5h.9zM52.6 77.5h.9z"/>
<path d="M52.6 78.1h.8zM52.6 78.1h.8z"/>
<path d="M52.6 77.5l.9 .1zM52.6 77.5l.9 .1z"/>
<path d="M52.6 77.6h.9zM52.6 77.6h.9z"/>
<path d="M52.6 78l.9 .1zM52.6 78l.9 .1z"/>
<path d="M52.6 78.1h.9zM52.6 78.1h.8z"/>
<path d="M52.6 77.6h.9zM52.6 77.6h.9z"/>
<path d="M52.6 77.6l.9 .1zM52.6 77.6l.9 .1z"/>
<path d="M52.6 77.7h.9zM52.6 77.7h.9z"/>
<path d="M52.6 77.7l1 .1zM52.6 77.7l1 .1z"/>
<path d="M52.6 77.8l.9 .1v-.1zM52.6 77.8l.9 .1h-.9z"/>
<path d="M52.6 77.9h.9zM52.6 77.9h.9z"/>
<path d="M52.6 77.9l.9 .1zM52.6 77.9l.9 .1z"/>
<path d="M52.6 78h.9zM52.6 78h.9z"/>
<path d="M52.6 77.8h1zM52.6 77.8h.9z"/>
<path d="M55.9 101.3h.2zM56 101.3h.1z"/>
<path d="M56 100.3h.2zM55.9 100.3h.3z"/>
<path d="M55.9 100.3h.3zM55.9 100.3h.3z"/>
<path d="M55.9 100.3h.3zM55.9 100.3h.3z"/>
<path d="M55.9 101.3h.3zM55.9 101.3h.3z"/>
<path d="M55.9 100.3h.4zM55.8 100.3h.5z"/>
<path d="M55.9 101.2h.3zM55.9 101.2l.3 .1z"/>
<path d="M55.8 100.3l.5 .1zM55.8 100.3l.5 .1z"/>
<path d="M55.8 101.2h.5zM55.8 101.2h.4z"/>
<path d="M55.8 100.4h.6zM55.8 100.4h.6z"/>
<path d="M55.8 101.2h.5zM55.8 101.2h.5z"/>
<path d="M55.7 100.4l.7 .1zM55.7 100.4l.7 .1z"/>
<path d="M55.7 101.2h.7zM55.7 101.2h.6z"/>
<path d="M55.7 100.5h.8zM55.6 100.5h.9z"/>
<path d="M55.7 101.1h.7zM55.7 101.1l.7 .1z"/>
<path d="M55.6 100.5h.9zM55.6 100.5h.9z"/>
<path d="M55.6 101.1h.9zM55.6 101.1h.8z"/>
<path d="M55.6 100.5h.9zM55.6 100.5h.9z"/>
<path d="M55.6 100.5l.9 .1zM55.6 100.5l.9 .1z"/>
<path d="M55.6 101h.9zM55.6 101h.9z"/>
<path d="M55.6 101h.9zM55.6 101l.9 .1z"/>
<path d="M55.6 100.6h.9zM55.6 100.6h.9z"/>
<path d="M55.6 100.6l.9 .1zM55.6 100.6l.9 .1z"/>
<path d="M55.6 100.7l.9 .1v-.1zM55.6 100.7l.9 .1h-.9z"/>
<path d="M55.6 100.8h.9zM55.6 100.8h.9z"/>
<path d="M55.6 100.8h.9zM55.6 100.8h.9z"/>
<path d="M55.6 100.8l.9 .1zM55.6 100.8l.9 .1z"/>
<path d="M55.6 100.9h.9zM55.6 100.9h.9z"/>
<path d="M55.6 100.9l.9 .1zM55.6 100.9l.9 .1z"/>
<path d="M55.6 101h.9zM55.6 101h.9z"/>
</g>
<g font-size="2.5">
<text x="10.7" y="11.6">КА: Ввод</text>
<text x="43.8" y="7.7">&amp;</text>
<text x="112.6" y="9.6">ВЭ: Ввод</text>
<text x="93.8" y="12.7">&amp;</text>
<text x="105.3" y="16.6">ВЭ: Промеж. положение</text>
<text x="8.4" y="23.5">Контр.полож. ВЭ</text>
<text x="43.8" y="19.7">&amp;</text>
<text x="110.9" y="23.5">ВЭ: Выкачен</text>
<text x="54.8" y="26.7">&amp;</text>
<text x="8.3" y="30.6">Рабоч.полож. ВЭ</text>
<text x="79.5" y="33.7">T1</text>
<text x="111.7" y="30.6">ВЭ: Вкачен</text>
<text x="43.5" y="39.7">=1</text>
<text x="55.1" y="41.7">1</text>
<text x="68.9" y="37.7">&amp;</text>
<text x="78.4" y="37.7">TON</text>
<text x="93.8" y="39.7">&amp;</text>
<text x="105.6" y="41.6">ВЭ: Неиспр. положение</text>
<text x="75.9" y="45.5">0,01-100с</text>
<text x="90.8" y="52.7">&amp;</text>
<text x="7.4" y="56.6">Шлейф упр. яч. ВЭ</text>
<text x="76.4" y="58.7">T2</text>
<text x="105.6" y="54.6">ВЭ: Ремонт. положение</text>
<text x="7.9" y="63.5">УВЭ: Выкатить</text>
<text x="76.3" y="62.7">TP</text>
<text x="88.1" y="63.7">1</text>
<text x="107.2" y="65.5">ВЭ: Выкатить (реле)</text>
<text x="47.1" y="70.7">1</text>
<text x="76.7" y="68.7">R</text>
<text x="60.9" y="73.7">S</text>
<text x="65.3" y="73.6">Q1</text>
<text x="73.5" y="72.5">0,1-100с</text>
<text x="12" y="78.6">Сброс</text>
<text x="60.3" y="79.7">R1</text>
<text x="76.4" y="81.7">T3</text>
<text x="8.7" y="86.5">УВЭ: Вкатить</text>
<text x="76.3" y="85.7">TP</text>
<text x="88.1" y="86.7">1</text>
<text x="108" y="88.6">ВЭ: Вкатить (реле)</text>
<text x="73.5" y="95.5">0,1-100с</text>
<text x="76.7" y="91.7">R</text>
<text x="47.1" y="97.7">1</text>
<text x="60.9" y="96.7">S</text>
<text x="65.3" y="96.6">Q1</text>
<text x="60.3" y="102.7">R1</text>
</g>
<g font-size="2.4">
<text x="33.4" y="2.7">SGF1</text>
<text x="67.4" y="51.6">SGF4</text>
<text x="49.4" y="61.6">SGF2</text>
<text x="46.4" y="84.7">SGF3</text>
</g>
<g font-size="1.7">
<text x="29.7" y="4.4">&quot;0&quot;</text>
<text x="33.6" y="5.4">0</text>
<text x="29.7" y="7.5">&quot;1&quot;</text>
<text x="33.6" y="8.4">1</text>
<text x="63.6" y="53.4">&quot;1&quot;</text>
<text x="67.7" y="54.4">0</text>
<text x="67.7" y="57.4">1</text>
<text x="53.7" y="64.4">1</text>
<text x="53.7" y="67.4">0</text>
<text x="50.7" y="87.4">1</text>
<text x="50.7" y="90.4">0</text>
</g>
</svg>
